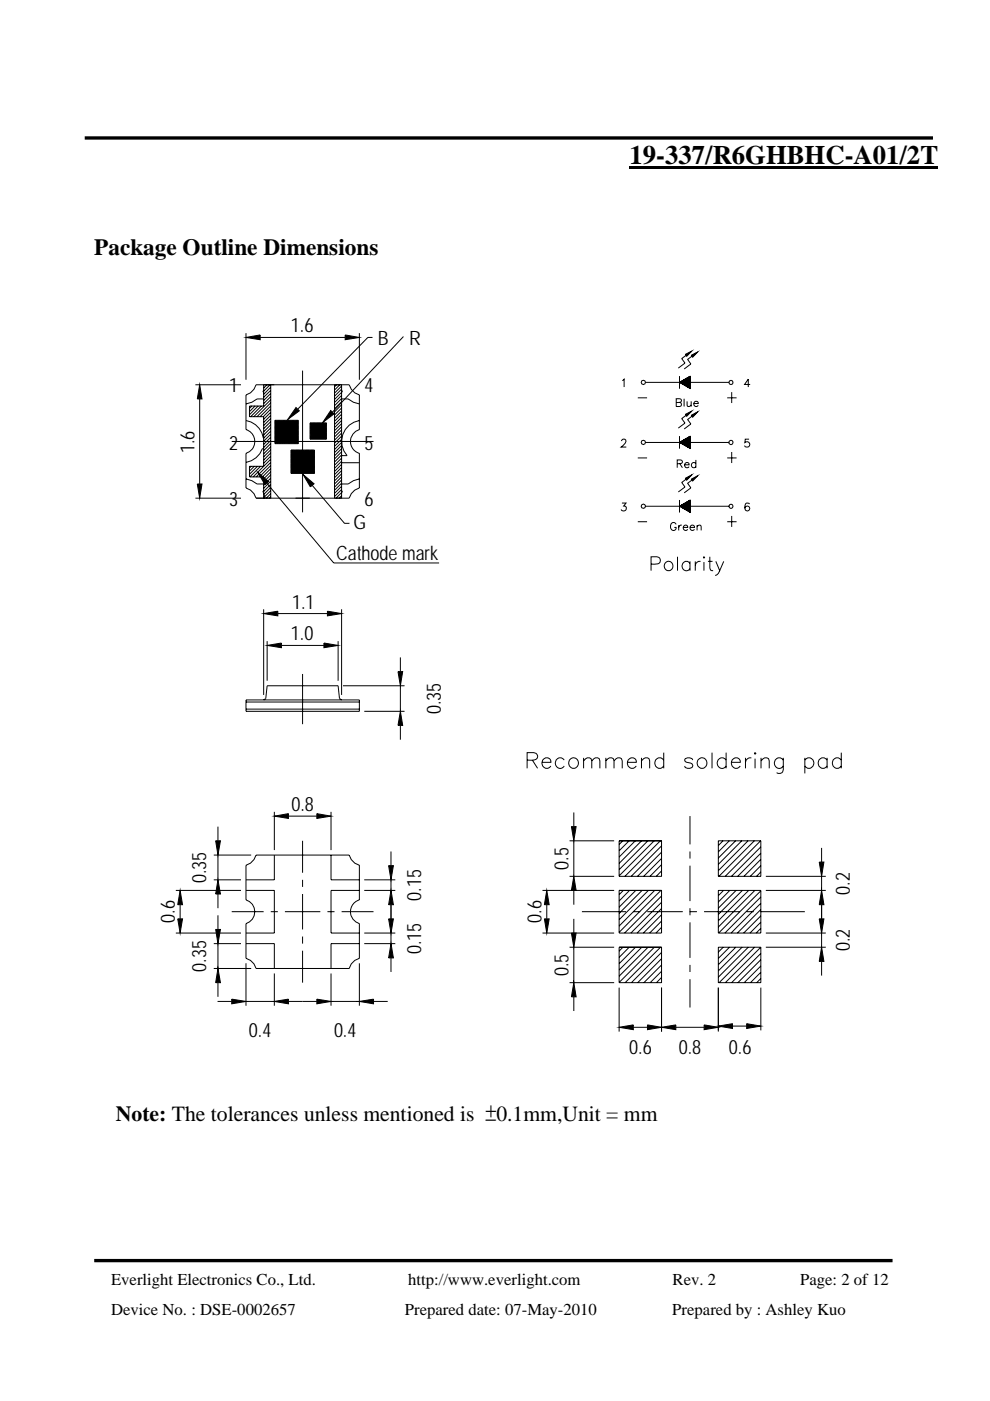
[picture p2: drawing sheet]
<svg xmlns="http://www.w3.org/2000/svg" width="210mm" height="297mm" viewBox="0 0 210 297" stroke-linecap="round" stroke-linejoin="round" font-family="sans-serif">
<path d="M133.5 35.3h65.5v.6h-65.5z" fill="#000"/>
<path d="M18 29.3h179.9M20 267.3h169.3" fill="none" stroke="#000" stroke-width=".71" stroke-linecap="butt"/>
<path d="M32.7 61.5h152.5v165.1h-152.5z" fill="#fff"/>
<g fill="none" stroke="#000" stroke-width=".21">
<path d="M52.2 71.5l3-.5v1zM52.2 70.6v9.9M55.2 71.5h18M64.2 78.6v30M73.2 71l3 .5-3 .5zM76.2 70.6v9.9M79 71.5h-1l-14.9 15.3M85.5 71.4h.1M85.6 71.4l-15.1 16M144.1 79.7v2.7M145.4 75.1l1.3-.7-1.1 1.1zM146 80l-1.4 1.4"/>
<path d="M146.1 79.9l-1.4 1.5M146.2 79.9l-1.5 1.5M146.4 79.8l-1.7 1.6M146.5 79.7l-2.4 1.4M146.5 79.7v2.7M146.5 79.8l-1.7 1.6M146.5 79.8l-1.7 1.7M146.5 80l-1.6 1.5M146.6 75.3l1.4-.7-1.1 1.1zM146.7 74.4l-2.1 1.6 .7 1-1.4 1M148 74.6l-2.2 1.6 .7 1-1.4 1M41.4 81.6h9.7"/>
<path d="M42.4 81.6l.4 3h-1zM42.4 84.6v18M49.1 93.6h30.1M52.2 89.2a4.7 4.7 0 0 1 3.7 3.7M53.3 98.9l-.4 .3M53.4 86.1l-.5 .5M53.9 98.9l-1 1M54.1 86.1l-1.2 1.2M54.3 81.6h19.8l.4 .9 .7 .8 1 .4v7.4a2.63 2.63 0 0 0-1.9 2.5 2.63 2.63 0 0 0 1.9 2.5v7.4l-1 .4-.7 .8-.4 .9h-19.8l-.4-.9-.8-.8-.9-.4v-7.4a2.63 2.63 0 0 0 1.8-2.5 2.63 2.63 0 0 0-1.8-2.5v-7.4l.9-.4 .8-.8zM54.6 98.9l-1.7 1.6M54.8 86.1l-1.9 1.8M55.3 98.9l-2.3 2.2"/>
<path d="M55.4 86.1l-2.2 2.2M55.9 95.1h-.2a4.5 4.5 0 0 1-3.5 2.9M55.9 84.6h-1.4l-1.1 .7-1.2 .3M55.9 82.7l-.1 .4h.1M55.9 81.6v4.5h-3v2.2h3v10.6h-3v2.2h3v4.5M56.6 81.6l-.7 .7M57.3 81.6l-1.4 1.3M57.4 81.6v24M57.4 82.1l-1.5 1.5M57.4 82.8l-1.5 1.4M57.4 83.4l-1.5 1.5M57.4 84.1l-1.5 1.5"/>
<path d="M57.4 84.8l-3.6 3.5M57.4 85.4l-2.9 2.9M57.4 86.1l-2.2 2.2M57.4 86.7l-1.6 1.6M57.4 87.4l-1.5 1.5M57.4 88.1l-1.5 1.5M57.4 88.7l-1.5 1.5M57.4 89.4l-1.5 1.5M57.4 90.1l-1.5 1.5M57.4 90.7l-1.5 1.5M57.4 91.4l-1.5 1.5M57.4 92.1l-1.5 1.5"/>
<path d="M57.4 92.7l-1.5 1.5M57.4 93.4l-1.5 1.5M57.4 94l-1.5 1.5M57.4 94.7l-1.5 1.5M57.4 95.4l-1.5 1.5M57.4 96l-1.5 1.6M57.4 96.7l-1.5 1.5M57.4 97.4l-3.7 3.7M57.4 98l-3.1 3.1M57.4 98.7l-2.4 2.4M57.4 99.4l-1.7 1.7M58.3 89.1h5v5h-5z"/>
<path d="M58.3 89.1h.1M58.6 89.1l-.3 .3M58.9 89.1l-.6 .6M59.1 89.1l-.8 .8M59.4 89.1l-1.1 1.1M59.7 89.1l-1.4 1.4M59.9 89.1l-1.6 1.6M60.2 89.1l-1.9 1.9M60.5 89.1l-2.2 2.1M60.7 89.1l-2.4 2.4M61 89.1l-2.7 2.7M61.3 89.1l-3 3"/>
<path d="M61.5 89.1l-3.2 3.2M61.7 95.4h5v5h-5zM61.8 89.1l-3.5 3.5M61.8 95.4l-.1 .1M62.1 89.1l-3.8 3.8M62.1 95.4l-.4 .4M62.3 89.1l-4 4M62.4 95.4l-.7 .7M62.6 89.1l-4.3 4.3M62.7 95.4l-1 1M62.8 86.4l.7 .7-2.5 1.8zM62.9 89.1l-4.6 4.5"/>
<path d="M62.9 95.4l-1.2 1.2M63.1 89.1l-4.8 4.8M63.2 95.4l-1.5 1.5M63.3 90.8l-3.3 3.3M63.3 89.7l-4.4 4.4M63.3 91.1l-3 3M63.3 89.2l-4.9 4.9M63.3 89.5l-4.6 4.6M63.3 90l-4.1 4.1M63.3 90.3l-3.8 3.8M63.3 90.6l-3.5 3.5M63.3 91.3l-2.7 2.8"/>
<path d="M63.3 91.6l-2.5 2.5M63.3 91.9l-2.2 2.2M63.3 92.1l-2 2M63.3 92.4l-1.7 1.7M63.3 92.7l-1.4 1.4M63.3 92.9l-1.2 1.2M63.3 93.2l-.9 .9M63.3 93.5l-.6 .6M63.3 93.7l-.4 .4M63.3 94l-.1 .1M63.5 95.4l-1.8 1.8M63.7 95.4l-2 2"/>
<path d="M64 95.4l-2.3 2.3M64.3 95.4l-2.6 2.5M64.5 95.4l-2.8 2.8M64.8 95.4l-3.1 3.1M65 95.4l-3.3 3.3M65.3 95.4l-3.6 3.6M65.6 95.4l-3.9 3.9M65.8 89.7h3.4v3.4h-3.4zM65.8 95.4l-4.1 4.1M66 89.7l-.2 .2M66.1 95.4l-4.4 4.4M66.3 89.7l-.5 .5"/>
<path d="M66.4 95.4l-4.7 4.7M66.5 89.7l-.7 .7M66.7 95.4l-5 4.9M66.7 98.8l-1.6 1.6M66.7 95.7l-4.7 4.7M66.7 95.9l-4.5 4.5M66.7 96.2l-4.2 4.2M66.7 96.4l-4 4M66.7 96.7l-3.7 3.7M66.7 97l-3.4 3.4M66.7 97.2l-3.2 3.2M66.7 97.5l-2.9 2.9"/>
<path d="M66.7 97.7l-2.6 2.7M66.7 98l-2.4 2.4M66.7 98.3l-2.1 2.1M66.7 98.6l-1.8 1.8M66.7 99.1l-1.3 1.3M66.7 99.4l-1 1M66.7 99.6l-.8 .8M66.7 99.9l-.5 .5M66.8 89.7l-1 1M67.1 89.7l-1.3 1.3M67.4 89.7l-1.6 1.5M67.6 89.7l-1.8 1.8"/>
<path d="M67.9 89.7l-2.1 2.1M68.1 89.7l-2.3 2.3M68.4 89.7l-2.6 2.6M68.7 89.7l-2.9 2.9M68.9 89.7l-3.1 3.1M69.2 89.7l-3.4 3.4M69.2 89.9l-3.2 3.2M69.2 90.2l-2.9 2.9M69.2 90.4l-2.7 2.7M69.2 90.7l-2.4 2.4M69.2 91l-2.1 2.1M69.2 91.2l-1.8 1.9"/>
<path d="M69.2 91.5l-1.6 1.6M69.2 91.8l-1.3 1.3M69.2 92l-1.1 1.1M69.2 92.3l-.8 .8M69.2 92.6l-.5 .5M69.2 92.8l-.3 .3M70.1 87l.8 .7-2.4 1.9zM71 81.6v24M71.4 81.6l-.4 .4M72.1 81.6l-1.1 1.1M72.5 84.6h1.4l1.1 .7 1.2 .3M72.5 82.7l.1 .4h-.1"/>
<path d="M72.5 81.6v24M72.5 81.9l-1.5 1.5M72.5 82.5l-1.5 1.5M72.5 83.2l-1.5 1.5M72.5 83.8l-1.5 1.5M72.5 84.5l-1.5 1.5M72.5 85.2l-1.5 1.5M72.5 85.8l-1.5 1.5M72.5 86.5l-1.5 1.5M72.5 87.2l-1.5 1.5M72.5 87.8l-1.5 1.5M72.5 88.5l-1.5 1.5"/>
<path d="M72.5 89.2l-1.5 1.5M72.5 89.8l-1.5 1.5M72.5 90.5l-1.5 1.5M72.5 91.2l-1.5 1.4M72.5 91.8l-1.5 1.5M72.5 92.5l-1.5 1.5M72.5 93.2l-1.5 1.4M72.5 93.8l-1.5 1.5M72.5 94.5l-1.5 1.5M72.5 95.1l-1.5 1.5M72.5 95.8l-1.5 1.5M72.5 96.5l-1.5 1.5"/>
<path d="M72.5 97.1l-1.5 1.5M72.5 97.8l-1.5 1.5M72.5 98.4l-1.5 1.6M72.5 99.1l-1.5 1.5M72.5 99.8l-1.5 1.5M72.5 98.1h3.7M76.2 89.2a4.5 4.5 0 0 0-2.6 7.4h-1.1M131.8 93.5a.48 .48 0 0 1 .5-.4 .48 .48 0 0 1 .5 .3l-.4 .8-.7 .6h1.1M132 80.7l.4-.3v1.7M135.3 84.3h1.9M135.3 97.1h1.9M136.1 80.8l.4-.2 .3 .2 .1 .3-.1 .3-.3 .1-.4-.1-.1-.3z"/>
<path d="M136.1 93.5l.4-.2 .3 .2 .1 .3-.1 .3-.3 .2-.4-.2-.1-.3zM136.9 81.1h7.2M136.9 93.8h7.2M143.4 85.3h.3a.54 .54 0 0 0 .6 0 .54 .54 0 0 0 .2-.6l-1.1-.2v1.7h.7l.4-.3a.42 .42 0 0 0-.4-.6M143.6 98.3h.3a.54 .54 0 0 0 .6 0 .54 .54 0 0 0 .2-.6l-1.1-.2v1.7M144.1 81.1l2.4 1.3M144.1 92.5v2.6M144.1 93.8l2.4 1.3M144.2 98.3l.5 .9M144.2 81l-.1 .1M144.2 93.7l-.1 .1M144.3 80.9l-.1 .2"/>
<path d="M144.3 93.7l-.1 .1M144.5 93.6l-.3 .3M144.6 80.8l-.4 .3 .3-.2M144.7 80.7l-.4 .5M144.7 93.5l-.4 .4M144.8 81.5l1.7-1.6-1.6 1.6M144.8 93.4l-.5 .5M145 80.6l-.7 .6 .5-.5M145 93.3l-.6 .6M145.1 84.5v1.7M145.1 80.5l-.7 .7M145.1 93.2l-.7 .7"/>
<path d="M145.2 98.6h1a.48 .48 0 0 0-.5-.6 .48 .48 0 0 0-.5 .6v.1a.52 .52 0 0 0 .4 .5 .52 .52 0 0 0 .6-.3M145.2 94.4l1.3-1.2-1.3 1.2M145.2 93.2l-.8 .8M145.4 87.9l1.3-.7-1.1 1.1zM145.4 80.4l-1 .9 .8-.9M145.4 93.1l-.9 .9M145.5 80.3l-1 1M145.5 93l-1 1M145.6 80.2l-1.1 1.1M145.6 92.9l-1.1 1.1M145.7 85.1l.1 1 .4 .1 .4-.3M145.7 80.1l-1.1 1.2"/>
<path d="M145.7 92.9l-1.1 1.1M145.9 80.1l-1.3 1.2M146 92.7l-1.4 1.4M146.1 92.6l-1.4 1.5M146.4 92.5l-1.7 1.6M146.4 82.4h.1M146.4 95.1h.1M146.5 92.5v2.6M146.5 81.1h8.2M146.5 80.1l-1.5 1.5 1.5-1.5M146.5 80.2l-1.4 1.4M146.5 80.3l-1.4 1.3"/>
<path d="M146.5 80.3l-1.4 1.4M146.5 80.4l-1.3 1.3M146.5 80.5l-1.3 1.2M146.5 80.6l-1.2 1.1M146.5 80.7l-1.1 1.1M146.5 80.8l-1.1 1M146.5 80.9l-1 1M146.5 81.2l-.9 .7 .9-.9-1 .9M146.5 81.3l-.8 .7M146.5 81.3l-.7 .7M146.5 81.4l-.7 .6M146.5 81.5l-.6 .6 .6-.6"/>
<path d="M146.5 81.6l-.5 .5 .5-.4M146.5 81.8l-.5 .4 .5-.4M146.5 81.9l-.4 .3M146.5 81.9l-.4 .3 .4-.2M146.5 82l-.3 .3M146.5 82.1l-.2 .2M146.5 82.2l-.2 .1M146.5 82.2l-.2 .1h.2M146.5 82.3l-.1 .1M146.5 92.5l-1.7 1.7M146.5 92.5l-1.7 1.7 1.7-1.6M146.5 92.6l-1.6 1.6"/>
<path d="M146.5 92.8l-1.6 1.5M146.5 92.8l-1.5 1.5 1.5-1.4M146.5 93l-1.4 1.3M146.5 93l-1.4 1.4M146.5 93.1l-1.4 1.3M146.5 93.3l-1.2 1.2M146.5 93.4l-1.1 1.1 1.1-1M146.5 93.6l-1.1 1M146.5 93.6l-1 1M146.5 93.7l-1 .9M146.5 93.9l-.9 .8M146.5 94l-.7 .7"/>
<path d="M146.5 94.1l-.7 .7M146.5 94.3l-.6 .5M146.5 94.4l-.5 .4 .5-.4M146.5 94.5l-.5 .4 .5-.4M146.5 94.6l-.4 .3M146.5 94.7l-.3 .3M146.5 94.8l-.2 .2M146.5 94.9l-.2 .2M146.5 95l-.2 .1 .2-.1M146.5 95.1h-.1M146.5 92.5l-2.4 1.3M146.6 88.1l1.4-.8-1.1 1.2z"/>
<path d="M146.6 85.1v1.1M146.7 87.2l-2.1 1.6 .7 .9-1.4 1.1M147.2 85.6h.9a.53 .53 0 0 0-.8-.4 .53 .53 0 0 0 .1 .9 .49 .49 0 0 0 .7-.1M147.6 98.3a.53 .53 0 0 0-.8-.1 .53 .53 0 0 0 0 .8 .53 .53 0 0 0 .8-.1M147.6 97.5v1.7M148 87.3l-2.2 1.6 .7 1-1.4 1.1M154.2 84.3h2M154.2 97.1h2M154.7 93.6l.4-.2 .2 .1 .2 .3-.1 .3-.4 .2-.3-.2zM154.7 93.8h-8.2l-.9 .8 .9-.8M155.2 83.1v2.3M155.2 95.8v2.4"/>
<path d="M158.9 93.1h-.8l-.1 .7a.6 .6 0 0 1 .9 0 .6 .6 0 0 1-.1 .9 .6 .6 0 0 1-.9-.2M159.1 81.5h-1.2l.8-1.1v1.7M41.4 105.6h9.7M41.8 102.6h1l-.4 3zM52.2 101.5l1.2 .4 1.1 .7h1.4M54.7 100.1l2.3 2-.8 .6zM55.9 104.1h-.1l.4 1.5M56.6 102.4l14.2 17h22.3M57.4 100l-1.5 1.5M57.4 100.7l-1.5 1.5M57.4 101.4l-1.5 1.5M57.4 102l-1.5 1.5"/>
<path d="M57.4 102.7l-1.5 1.5M57.4 103.4l-1.5 1.5M57.4 104l-1.5 1.5M57.4 104.7l-.9 .9M57.4 105.3l-.3 .3M64.3 100.6l2.3 2-.8 .6zM66.2 102.9l6.9 8.1h1M66.7 100.2l-.2 .2M72.5 104.1h.1l-.1 .4M72.5 100.5l-1.5 1.5M72.5 101.1l-1.5 1.5M72.5 101.8l-1.5 1.5"/>
<path d="M72.5 102.4l-1.5 1.5M72.5 103.1l-1.5 1.5M72.5 103.8l-1.5 1.5M72.5 104.4l-1.2 1.2M72.5 105.1l-.6 .5M76.2 101.5l-1.2 .4-1.1 .7h-1.4M131.9 106.7h.9l-.5 .6a.54 .54 0 0 1 .4 .9 .54 .54 0 0 1-1-.2M135.3 110.6h1.9M136.1 107l.4-.1 .3 .1 .1 .3-.1 .4-.3 .1-.4-.1-.1-.4zM136.9 107.3h7.2M138.1 119.6h.4a1.09 1.09 0 0 0 1.5-1l-.2-.4-.5-.2h-1.2v3M143.4 111.2a.61 .61 0 0 0-.7-.4 .61 .61 0 0 0-.5 .6 .79 .79 0 0 0 .7 1.1l.5-.4v-.3h-.4"/>
<path d="M143.7 118v3M144 111.3v1.2M144.1 106v2.7M144.1 107.3l2.4 1.4M144.2 107.3l-.1 .1M144.3 107.2l-.1 .2M144.6 107.1l-.4 .3 .3-.3M144.6 111.3a.57 .57 0 0 0-.6 .5M144.7 107l-.4 .4M144.8 107.7l1.7-1.6-1.7 1.6M144.8 106.9l-.5 .5M144.9 107.8l1.6-1.6-1.5 1.6"/>
<path d="M144.9 111.8h1a.52 .52 0 0 0-.8-.4 .52 .52 0 0 0-.1 .8 .51 .51 0 0 0 .9 0M145 106.8l-.6 .7M145 107.8l1.5-1.4-1.5 1.5M145.1 106.8l-.7 .7M145.4 101.4l1.3-.7-1.1 1.1zM145.4 106.6l-1 .9M145.5 106.6l-1 .9M145.7 106.4l-1.2 1.2 1.1-1.1M145.9 106.3l-1.3 1.3M146.1 106.2l-1.5 1.4 1.4-1.3M146.2 106.1l-1.5 1.6M146.3 119.4a.93 .93 0 0 0-1.3-.1 .93 .93 0 0 0 0 1.4 .93 .93 0 0 0 1.3-.1"/>
<path d="M146.3 111.8h1a.52 .52 0 0 0-.7-.4 .52 .52 0 0 0-.2 .8 .51 .51 0 0 0 .9 0M146.3 119v2M146.4 106l-1.7 1.7M146.4 108.7h.1M146.5 106v2.7M146.5 106l-2.4 1.3M146.5 106l-1.7 1.7M146.5 106.6l-1.4 1.3M146.5 106.7l-1.3 1.2M146.5 106.7l-1.3 1.3M146.5 106.8l-1.3 1.2M146.5 106.9l-1.2 1.1"/>
<path d="M146.5 106.9l-1.1 1.1M146.5 107l-1.1 1.1 1.1-1M146.5 107.1l-1.1 1M146.5 107.1l-1 1 1-.9M146.5 107.3l-1 .9M146.5 107.4l-.9 .8M146.5 107.4l-.9 .8 .9-.7M146.5 107.5l-.8 .7M146.5 107.6l-.7 .7M146.5 107.7l-.7 .6M146.5 107.8l-.6 .5 .6-.5M146.5 107.8l-.6 .6"/>
<path d="M146.5 107.9l-.5 .5M146.5 108l-.5 .4M146.5 108l-.5 .4 .5-.3M146.5 108.1l-.4 .4M146.5 108.2l-.4 .3M146.5 108.2l-.3 .3M146.5 108.3l-.3 .2M146.5 108.3l-.3 .2 .3-.1M146.5 108.5l-.2 .1M146.5 108.6h-.1M146.6 101.6l1.4-.7-1.1 1.1zM146.7 100.7l-2.1 1.6 .7 1-1.4 1"/>
<path d="M147.5 119v2M147.8 111.7l.5-.4 .3 .1 .1 1.1M147.8 111.3v1.2M148 100.9l-2.2 1.6 .7 .9-1.4 1.1M148.6 119a.96 .96 0 0 0-1.1 .9M149.3 118l.1 .2-.1 .1-.1-.1zM149.3 119.2v1.8M150.2 119h.9M150.6 118v2.4l.1 .5 .6 .1M151.8 119l.9 2 .8-2M154.2 110.6h2M154.7 107.3h-8.2l-.9 .9"/>
<path d="M155.2 109.4v2.3M158.9 106.9v-.2h-.4a.9 .9 0 0 0-.6 .8 .9 .9 0 0 0 .7 .8 .52 .52 0 0 0 .4-.5 .52 .52 0 0 0-.5-.5 .52 .52 0 0 0-.5 .5M55.9 130.1l3-.5v1zM55.9 129.2v18.1M56.7 136.8l3-.5v1zM56.7 135.9v8.4M58.9 130.1h10.5M59.7 136.8h9M68.7 136.3l3 .5-3 .5zM69.4 129.6l3.1 .5-3.1 .5zM71.7 135.9v8.4M72.5 129.2v18.1"/>
<path d="M84.9 139.4v3M152.7 121a1.14 1.14 0 0 1-1 1M52.2 148.4h24v2.4h-24zM52.2 148.8h24M52.2 150.3h24M55.9 148.4l.5-.3 .3-2.7h15l.3 2.7 .5 .3M64.2 142.9v10.6M72.7 145.4h13.1M77.3 150.8h8.5M84.4 142.4h1l-.5 3zM84.9 150.8l.5 3h-1zM84.9 145.4v5.4"/>
<path d="M84.9 153.8v3M140.8 159.6v3.3M151 159.6v3.3M154 159.6v3.3M160.1 159.6l.2 .1-.2 .2-.1-.2zM178.4 159.6v3.3M45.7 178.3h1.1l-.6 3zM46.2 175.3v3M58.2 173l3-.5v1zM58.2 172.1v8.1M61.2 173h6M64.2 178.3v6.7"/>
<path d="M67.2 172.5l3 .5-3 .5zM70.2 172.1v8.1M111.8 161.1l.4 .1a1.88 1.88 0 0 0 1.8-.5v-.5l-.3-.5-.5-.1h-1.4v3.3M112.9 161.1l1.1 1.8M115 161.6h1.8a.94 .94 0 0 0-.9-1 .94 .94 0 0 0-.9 1 1.04 1.04 0 0 0 .6 1.2 1.04 1.04 0 0 0 1.2-.4M119.7 161.1a1.05 1.05 0 0 0-1.6-.1 1.05 1.05 0 0 0 0 1.6 1.05 1.05 0 0 0 1.6-.2M120.8 178.3h9.5M121.2 175.3h1l-.5 3zM121.7 172.3v3M121.7 178.3v7.5M123.8 161.3l.8-.6 .7 .1 .2 .5v1.6M123.8 160.7v2.2"/>
<path d="M125.5 161.3l.8-.6 .8 .1 .1 .5v1.6M128.5 161.3l.8-.6 .8 .1 .1 .5v1.6M128.5 160.7v2.2M130.2 161.3l.8-.6 .8 .1 .2 .5v1.6M131.3 178.3h9v7.5h-9zM132.1 178.3l-.8 .7M133.1 161.6h1.9a.94 .94 0 0 0-1-1 .94 .94 0 0 0-.9 1 1.04 1.04 0 0 0 .6 1.2 1.04 1.04 0 0 0 1.3-.4M133.4 178.3l-2.1 2.1M134.7 178.3l-3.4 3.4M136.1 161.3l.8-.6 .7 .1 .2 .5v1.6M136.1 160.7v2.2M136.1 178.3l-4.8 4.7"/>
<path d="M137.4 178.3l-6.1 6.1M138.7 178.3l-7.4 7.4M140.1 178.3l-7.6 7.5M140.3 179.3l-6.4 6.5M140.8 161.1a1.05 1.05 0 0 0-1.6-.1 1.05 1.05 0 0 0 0 1.6 1.05 1.05 0 0 0 1.6-.2M146.3 173v6M146.9 161.1a1.01 1.01 0 0 0-1.7 0l.2 .4 1.4 .4 .1 .5a.99 .99 0 0 1-1.7 0M152.4 178.3h9v7.5h-9zM153.4 178.3l-1 1M154 161.1a1.05 1.05 0 0 0-1.5-.1 1.05 1.05 0 0 0 0 1.6 1.05 1.05 0 0 0 1.5-.2M154.7 178.3l-2.3 2.3M155.1 161.6h1.9a.94 .94 0 0 0-.9-1 .94 .94 0 0 0-1 1 1.04 1.04 0 0 0 .6 1.2 1.04 1.04 0 0 0 1.3-.4"/>
<path d="M156 178.3l-3.6 3.6M157.3 178.3l-4.9 5M158.1 160.7v2.2M158.7 178.3l-6.3 6.3M159.4 160.7a1.07 1.07 0 0 0-1.3 .9M160 178.3l-7.5 7.5M160.1 160.8v2.1M161.3 178.3l-7.5 7.5M161.4 179.6l-6.2 6.2M161.4 161.3l.8-.6 .8 .1 .2 .5v1.6M161.4 160.7v2.2M166.1 160.7v2.5l-.1 .5a.95 .95 0 0 1-1.3 .1"/>
<path d="M166.1 161.1a1.05 1.05 0 0 0-1.5-.1 1.05 1.05 0 0 0 0 1.6 1.05 1.05 0 0 0 1.5-.2M170.7 161.1a1.06 1.06 0 0 1 1.6-.1 1.06 1.06 0 0 1 0 1.6 1.06 1.06 0 0 1-1.6-.2M170.7 160.7v3.3M174.3 179.8v3M175.4 161.1a1.05 1.05 0 0 0-1.5-.1 1.05 1.05 0 0 0 0 1.6 1.05 1.05 0 0 0 1.5-.2M175.4 160.7v2.2M178.4 161.1a1.05 1.05 0 0 0-1.5-.1 1.05 1.05 0 0 0 0 1.6 1.05 1.05 0 0 0 1.5-.2M37.3 188.8h13.8M37.3 197.8h13.8M37.7 194.8h1l-.5 3zM38.2 188.8l.5 3h-1zM38.2 191.8v3"/>
<path d="M45.3 181.3h8M45.3 186.5h5.8M45.7 197.1h1.1l-.6 3zM46.2 186.5l.6 3h-1.1zM46.2 181.3v5.2M46.2 189.5v3.1M46.2 194.1v3M49.1 193.3h6.8M52.2 188.8h6v9h-6M54.3 181.3h19.8l.4 .9 .7 .8 1 .5v7.3a2.63 2.63 0 0 0-1.9 2.5 2.63 2.63 0 0 0 1.9 2.5v7.4l-1 .4-.7 .8-.4 .9h-19.8l-.4-.9-.8-.8-.9-.4v-7.4a2.63 2.63 0 0 0 1.8-2.5 2.63 2.63 0 0 0-1.8-2.5v-7.3l.9-.5 .8-.8zM57.4 193.3h1.5M58.2 181.3v5.2h-6"/>
<path d="M60.4 193.3h7.5M64.2 186.5v1.5M64.2 189.5v7.6M64.2 198.6v1.5M69.4 193.3h1.6M70.2 181.3v5.2h6M72.5 193.3h6.7M76.2 188.8h-6v9h6M77.3 186.5h6.5M77.3 188.8h6.5M77.3 197.8h6.5M82.4 183.5h1l-.5 3z"/>
<path d="M82.4 194.8h1l-.5 3zM82.9 188.8l.5 3h-1zM82.9 180.5v3M82.9 186.5v2.3M82.9 191.8v3M82.9 197.8v2.3M115.1 188.8h15.2M115.1 197.8h15.2M115.5 194.8h1l-.5 3zM116 188.8l.5 3h-1zM116 191.8v3M120.8 185.8h9.5"/>
<path d="M121.2 197.8h1l-.5 3zM121.7 185.8l.5 3h-1zM121.7 188.8v3M121.7 194.8v3M123.4 193.3h9.4M131.3 188.8h9v9h-9zM132.2 188.8l-.9 .9M133.5 188.8l-2.2 2.2M134.3 193.3h1.5M134.9 188.8l-3.6 3.5M136.2 188.8l-4.9 4.9M137.3 193.3h7.5"/>
<path d="M137.5 188.8l-6.2 6.2M138.9 188.8l-7.6 7.5M140.2 188.8l-8.9 8.9M140.3 190l-7.8 7.8M140.3 192.6l-5.2 5.2M140.3 180.7l-5.1 5.1M140.3 182l-3.8 3.8M140.3 183.3l-2.4 2.5M140.3 184.7l-1.1 1.1M140.3 191.3l-6.5 6.5M140.3 194l-3.8 3.8M140.3 195.3l-2.5 2.5"/>
<path d="M140.3 196.6l-1.2 1.2M146.3 193.3h1.5M146.3 180.5v1.5M146.3 183.5v7.6M146.3 192.6v1.5M146.3 195.6v7.5M149.3 193.3h7.5M152.4 188.8h9v9h-9zM153.5 188.8l-1.1 1.1M154.8 188.8l-2.4 2.4M156.1 188.8l-3.7 3.8M157.5 188.8l-5.1 5.1"/>
<path d="M158.3 193.3h1.6M158.8 188.8l-6.4 6.4M160.1 188.8l-7.7 7.8M161.3 193.3h9.4M161.4 188.9l-9 8.9M161.4 190.2l-7.6 7.6M161.4 191.5l-6.3 6.3M161.4 192.8l-5 5M161.4 180.9l-4.9 4.9M161.4 182.2l-3.6 3.6M161.4 183.5l-2.3 2.3M161.4 184.9l-.9 .9"/>
<path d="M161.4 194.2l-3.7 3.6M161.4 195.5l-2.3 2.3M161.4 196.8l-1 1M162.4 188.8h12.8M162.4 197.8h12.8M162.4 185.8h12.8M173.8 194.8h1l-.5 3zM173.8 182.8h1l-.5 3zM174.3 188.8l.5 3h-1zM174.3 185.8v3M174.3 191.8v3M174.3 197.8v3"/>
<path d="M45.3 205.3h8M45.3 200.1h5.8M46.1 212.3h3M46.2 205.3l.6 3h-1.1zM46.2 200.1v5.2M46.2 208.3v3M49.1 211.8l3.1 .5-3.1 .5zM52.2 204.2v9M52.2 200.1h6v5.2M52.2 212.3h6M58.2 212.3l3-.5v1zM58.2 206.4v6.8"/>
<path d="M61.2 212.3h6M64.2 201.6v6.7M67.2 211.8l3 .5-3 .5zM70.2 206.4v6.8M70.2 212.3h6M76.2 212.3l3-.5v1zM76.2 204.2v9M76.2 200.1h-6v5.2M77.3 200.1h6.5M79.2 212.3h3M82.9 200.1l.5 3h-1zM82.9 203.1v3"/>
<path d="M120.8 200.8h9.5M120.8 208.3h9.5M121.7 208.3l.5 3h-1zM121.7 200.8v7.5M121.7 211.3v3.1M131.3 217.8l3-.5v1zM131.3 200.8h9v7.5h-9zM131.3 209.4v9.3M132.1 200.8l-.8 .9M133.5 200.8l-2.2 2.2M134.3 217.8h3M134.8 200.8l-3.5 3.5"/>
<path d="M136.1 200.8l-4.8 4.9M137.3 217.3l3 .5-3 .5zM137.5 200.8l-6.2 6.2M138.8 200.8l-7.5 7.5M140.1 200.8l-7.5 7.5M140.3 217.8l3-.5v1zM140.3 209.4v9.3M140.3 201.9l-6.4 6.4M140.3 203.3l-5 5M140.3 204.6l-3.7 3.7M140.3 205.9l-2.4 2.4M140.3 207.2l-1.1 1.1"/>
<path d="M143.3 217.8h6.1M146.3 204.6v1.5M146.3 207.6v6M149.4 217.3l3 .5-3 .5zM152.4 217.6l3-.6v1.1zM152.4 200.8h9v7.5h-9zM152.4 209.4v9.3M153.4 200.8l-1 1.1M154.7 200.8l-2.3 2.4M155.4 217.6h3M156.1 200.8l-3.7 3.7M157.4 200.8l-5 5"/>
<path d="M158.4 217l3 .6-3 .5zM158.7 200.8l-6.3 6.4M160 200.8l-7.5 7.5M161.4 209.4v9.1M161.4 200.8l-7.6 7.5M161.4 202.1l-6.2 6.2M161.4 203.5l-4.9 4.8M161.4 204.8l-3.6 3.5M161.4 206.1l-2.2 2.2M161.4 207.5l-.9 .8M162.4 200.8h12.8M174.3 200.8l.5 3h-1z"/>
<path d="M174.3 203.8v3"/>
<circle cx="155" cy="81.1" r=".45"/>
<circle cx="141.8" cy="120" r=".97"/>
<circle cx="155" cy="107.3" r=".45"/>
<circle cx="121.6" cy="161.7" r="1.09"/>
<circle cx="148.9" cy="161.7" r="1.09"/>
</g>
<g fill="#000">
<path d="M52.2 71.5l3-.5v1zM73.2 71l3 .5-3 .5zM145.4 75.1l1.3-.7-1.1 1.1zM146.6 75.3l1.4-.7-1.1 1.1zM42.4 81.6l.4 3h-1zM62.8 86.4l.7 .7-2.5 1.8zM70.1 87l.8 .7-2.4 1.9zM145.4 87.9l1.3-.7-1.1 1.1zM146.6 88.1l1.4-.8-1.1 1.2zM41.8 102.6h1l-.4 3zM54.7 100.1l2.3 2-.8 .6zM64.3 100.6l2.3 2-.8 .6z"/>
<path d="M145.4 101.4l1.3-.7-1.1 1.1zM146.6 101.6l1.4-.7-1.1 1.1zM55.9 130.1l3-.5v1zM56.7 136.8l3-.5v1zM68.7 136.3l3 .5-3 .5zM69.4 129.6l3.1 .5-3.1 .5zM84.4 142.4h1l-.5 3zM84.9 150.8l.5 3h-1zM45.7 178.3h1.1l-.6 3zM58.2 173l3-.5v1zM67.2 172.5l3 .5-3 .5zM121.2 175.3h1l-.5 3z"/>
<path d="M38.2 188.8l.5 3h-1zM37.7 194.8h1l-.5 3zM46.2 186.5l.6 3h-1.1zM45.7 197.1h1.1l-.6 3zM82.4 183.5h1l-.5 3zM82.9 188.8l.5 3h-1zM82.4 194.8h1l-.5 3zM116 188.8l.5 3h-1zM115.5 194.8h1l-.5 3zM121.7 185.8l.5 3h-1zM121.2 197.8h1l-.5 3zM173.8 194.8h1l-.5 3z"/>
<path d="M173.8 182.8h1l-.5 3zM174.3 188.8l.5 3h-1zM46.2 205.3l.6 3h-1.1zM49.1 211.8l3.1 .5-3.1 .5zM58.2 212.3l3-.5v1zM67.2 211.8l3 .5-3 .5zM76.2 212.3l3-.5v1zM82.9 200.1l.5 3h-1zM121.7 208.3l.5 3h-1zM131.3 217.8l3-.5v1zM137.3 217.3l3 .5-3 .5zM140.3 217.8l3-.5v1z"/>
<path d="M149.4 217.3l3 .5-3 .5zM152.4 217.6l3-.6v1.1zM158.4 217l3 .6-3 .5zM174.3 200.8l.5 3h-1z"/>
</g>
<text font-size="5.7" x="133.5" y="34.7">19-337/R6GHBHC-A01/2T</text>
<text font-size="4.9" x="20" y="54.1">Package Outline Dimensions</text>
<text font-size="4.6" x="24.6" y="237.7">Note: The tolerances unless mentioned is ±0.1mm,Unit = mm</text>
<g font-size="4.2">
<text x="61.7" y="70.4">1.6</text>
<text x="80.1" y="73.1">B</text>
<text x="86.8" y="73.1">R</text>
<text x="48.6" y="83.1">1</text>
<text x="77.3" y="83.1">4</text>
<text x="48.6" y="95.4">2</text>
<text x="77.3" y="95.4">5</text>
<text x="41.2" y="96.1" transform="rotate(-90 41.2 96.1)">1.6</text>
<text x="48.6" y="107.3">3</text>
<text x="77.3" y="107.3">6</text>
<text x="75" y="112.2">G</text>
<text x="71.3" y="118.7">Cathode mark</text>
<text x="61.9" y="129">1.1</text>
<text x="61.7" y="135.7">1.0</text>
<text x="93.5" y="151.4" transform="rotate(-90 93.5 151.4)">0.35</text>
<text x="61.8" y="171.9">0.8</text>
<text x="120.6" y="184.4" transform="rotate(-90 120.6 184.4)">0.5</text>
<text x="43.7" y="187.3" transform="rotate(-90 43.7 187.3)">0.35</text>
<text x="89.3" y="191" transform="rotate(-90 89.3 191)">0.15</text>
<text x="180.3" y="189.7" transform="rotate(-90 180.3 189.7)">0.2</text>
<text x="37.1" y="195.7" transform="rotate(-90 37.1 195.7)">0.6</text>
<text x="114.9" y="195.7" transform="rotate(-90 114.9 195.7)">0.6</text>
<text x="89.3" y="202.3" transform="rotate(-90 89.3 202.3)">0.15</text>
<text x="180.3" y="201.7" transform="rotate(-90 180.3 201.7)">0.2</text>
<text x="43.7" y="206.1" transform="rotate(-90 43.7 206.1)">0.35</text>
<text x="120.6" y="207" transform="rotate(-90 120.6 207)">0.5</text>
<text x="52.8" y="219.8">0.4</text>
<text x="70.8" y="219.8">0.4</text>
<text x="133.4" y="223.5">0.6</text>
<text x="144" y="223.5">0.8</text>
<text x="154.6" y="223.5">0.6</text>
</g>
<g font-size="3.5">
<text x="23.6" y="272.4">Everlight Electronics Co., Ltd.</text>
<text x="86.6" y="272.4">http://www.everlight.com</text>
<text x="142.7" y="272.4">Rev. 2</text>
<text x="169.7" y="272.4">Page: 2 of 12</text>
<text x="23.6" y="278.7">Device No. : DSE-0002657</text>
<text x="85.9" y="278.7">Prepared date: 07-May-2010</text>
<text x="142.6" y="278.7">Prepared by : Ashley Kuo</text>
</g>
</svg>
